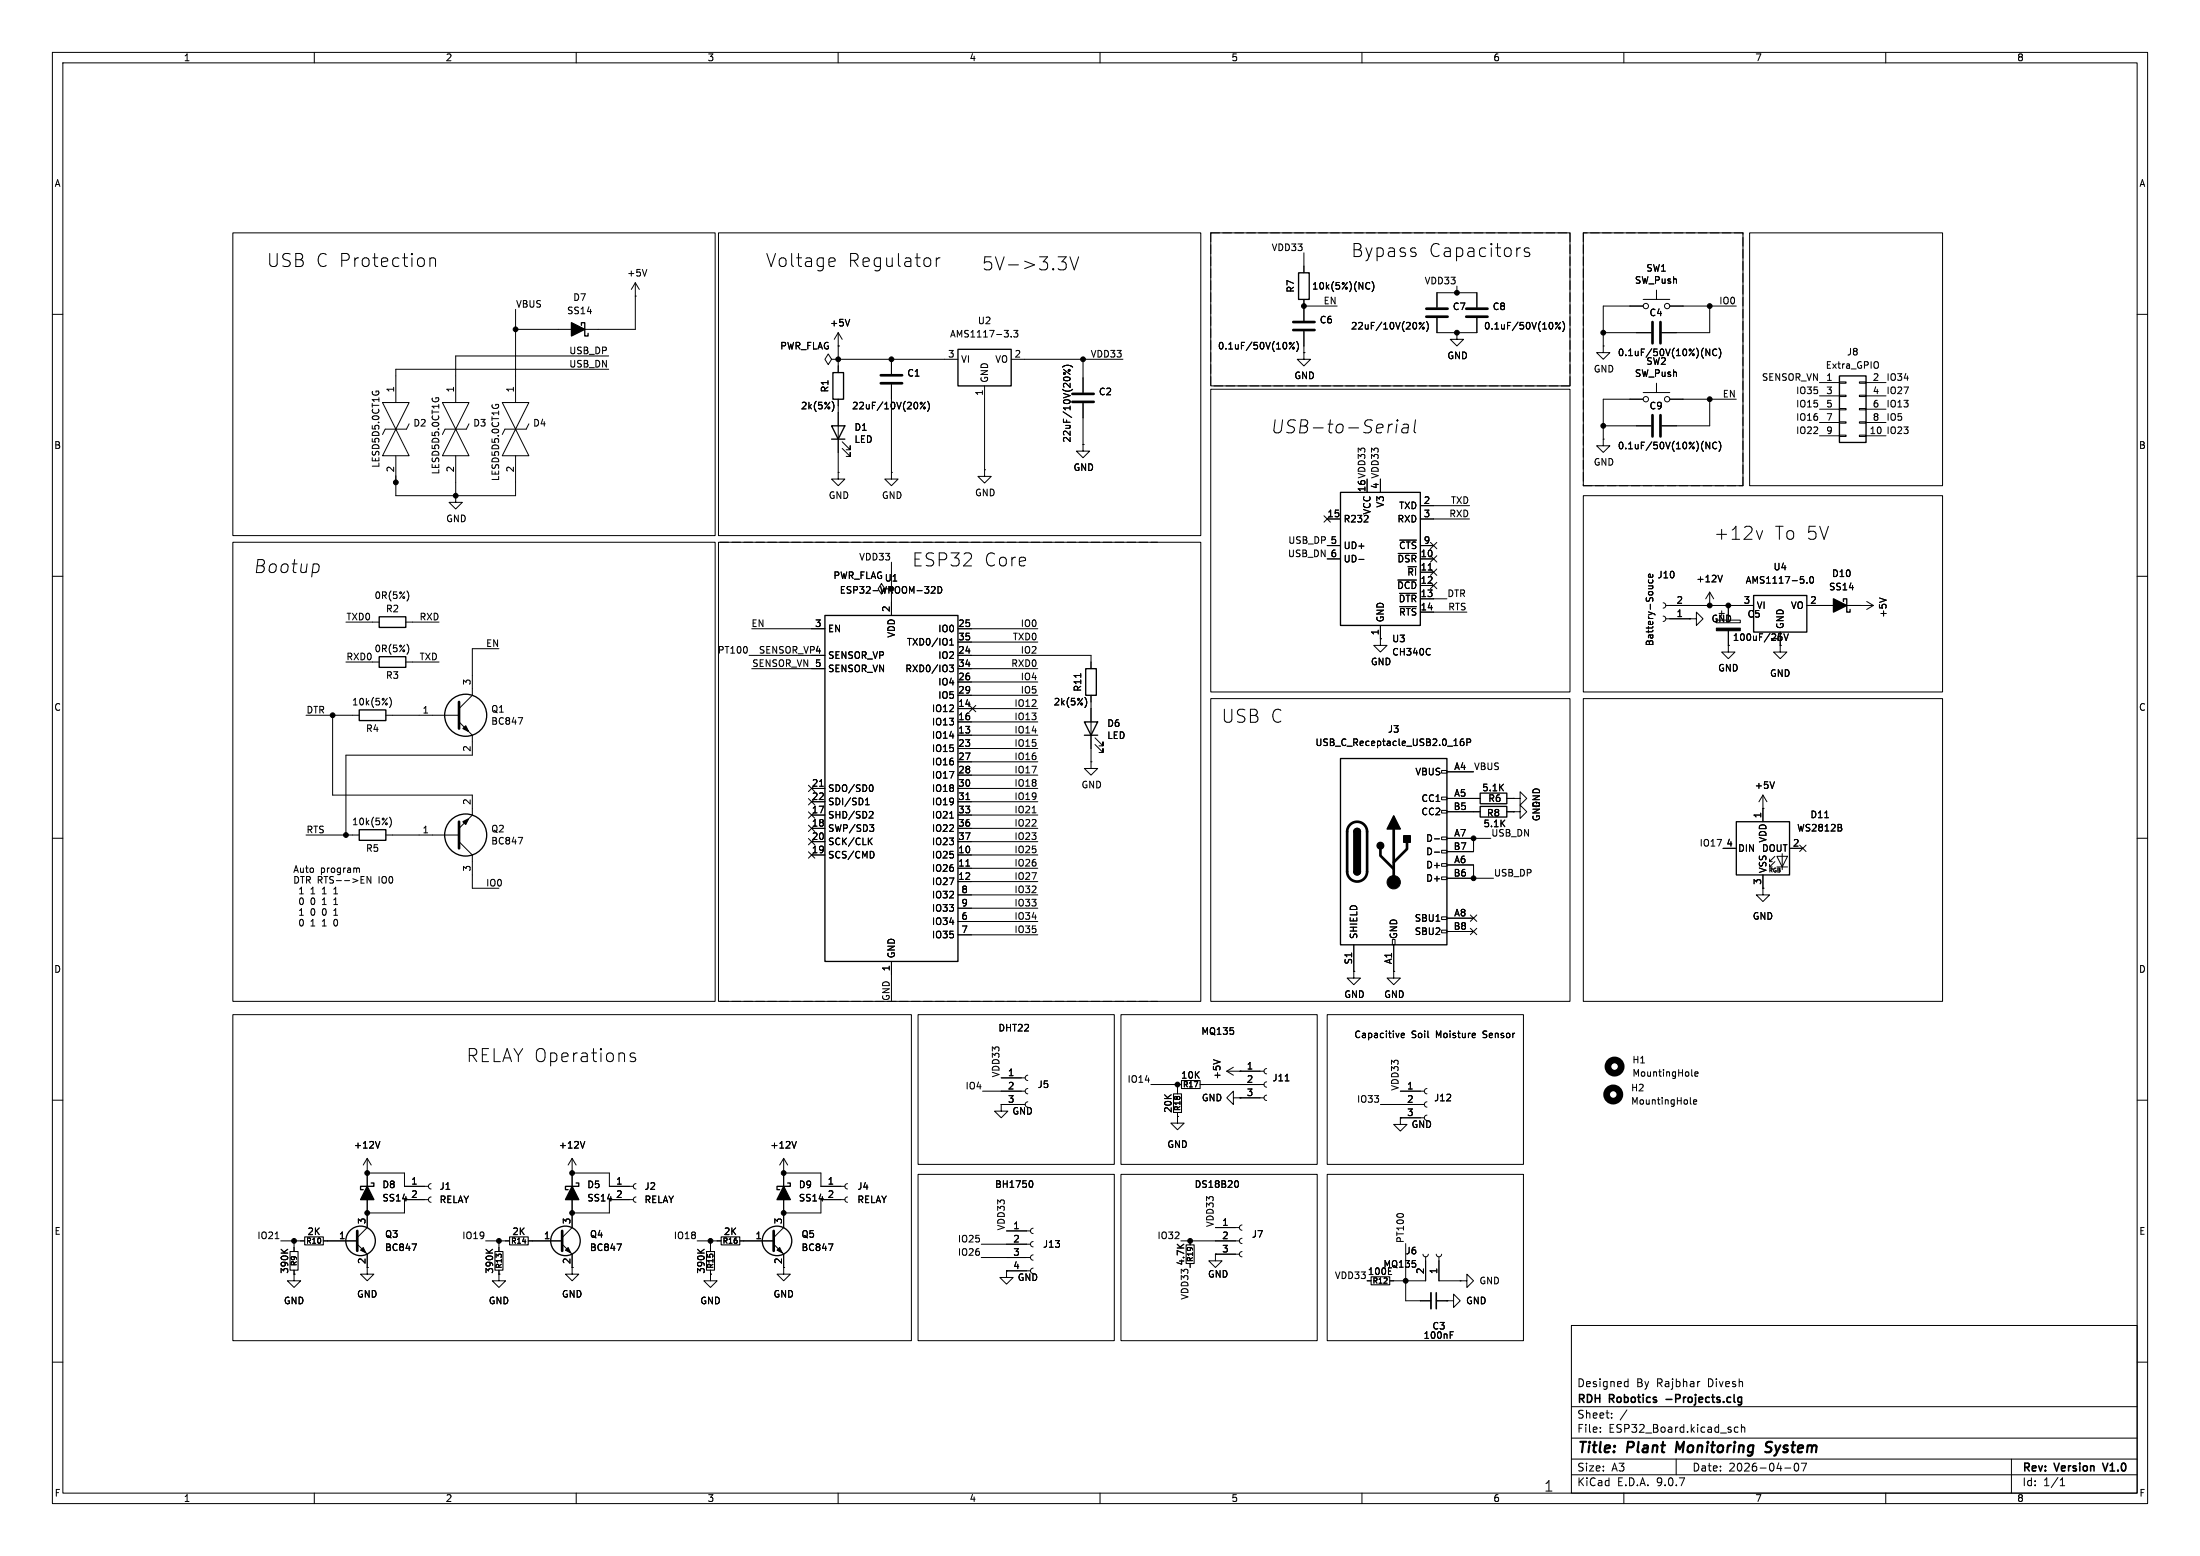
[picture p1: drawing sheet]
<svg xmlns="http://www.w3.org/2000/svg" width="420mm" height="297mm" viewBox="0 0 420 297" stroke-linecap="round" stroke-linejoin="round" font-family="sans-serif">
<g fill="none" stroke="#000" stroke-width=".19">
<path d="M10 10h400v277h-400zM12 12h396v273h-396zM60 10v2M110 10v2M160 10v2M210 10v2M260 10v2M310 10v2M360 10v2M44.4 44.5h92.1v57.7h-92.1zM82.1 49.2v1.7M82.1 49.5a.62 .62 0 0 1 1 .1v1.3"/>
<path d="M98.4 59.1v17.7M121.3 56.5h.1M121.3 54l-.8 1.2M121.3 54l.7 1.2M121.3 54v8.9h-22.9M123.5 51.4l-.4 1.3M137.2 44.5h92v57.7h-92zM158.6 49.2l.7 .1 .1 .5-1.2 .2M159.3 50.8l-.7 .1M178.7 49.2v1.7M179.5 49.2a.64 .64 0 0 0-.8 .5M202 49h1.5l-.8 1a.68 .68 0 0 1 .8 .4v.6l-.2 .4-.9 .1"/>
<path d="M204.3 49l.8 2.5 .8-2.5M231.1 44.5h68.6v29.2h-68.6zM248.9 48.3v3.8M248.9 57.2v4M248.9 58.4h6.4M261.1 53.9l.4 .1M261.5 55.1l-.4 .1M261.9 53.7a1.46 1.46 0 0 1 0 2M270.2 48.3l.2 .2-.2 .3M274.3 58.7v-2.8h7.6v2.8M278.1 54.6v1.3M290 47.3h.3"/>
<path d="M291.9 47.4l-.6-.1-.3 .4 .1 .3 .8 .3 .1 .2-.1 .3-.2 .2-.7-.2M302.3 44.5h30.4v48.2h-30.4zM313.7 57.2h5.1M313.7 58.4h-7.6v7.6M316.2 55.4v1.8M318.8 58.4h12.7M326.4 58.4v5.1h-9.2M334 44.5h36.8v48.2h-36.8zM10 60h2M71.1 74.7v.3M71.8 74.9v-.3h.4l.1 .3M73 76.8h5.1l-2.5 5.1z"/>
<path d="M82.6 76l-.1 .3M83.2 76.2v-.3h.4l.2 .3M84.5 76.8h5l-2.5 5.1zM94 77.2l-.1 .4M94.7 77.4v-.2h.4l.1 .2M95.9 76.8h5.1l-2.6 5.1zM116.2 67.9h-29.2v8.9M116.2 70.5h-40.6v6.3M158.7 68.6l-.6-1-.6 1 .6 1 .6-1h1.3M158.9 76.7a1.49 1.49 0 0 1 0 1.8M160 68.6h.1M160 66h.1"/>
<path d="M160 63.5v7.6M160 76.2v14M160 63.5l-.7 1.3M160 63.5l.8 1.3M160 68.6h22.9M162.2 61l-.4 1.2M170.2 68.6v2.8M170.2 73.4v16.8M176.6 76.8l-.9 1.2M177.1 76.6a1.46 1.46 0 0 1 0 1.9M188 73.7v16M193 64.2v.1"/>
<path d="M193 68.6h21.4M193.5 63.1h.8l-.4 .4 .3 .2v.5l-.1 .1-.6-.1M202.8 70.1a1.46 1.46 0 0 1 2 0M203 70.5l1.3 1M206.8 68.6v6.3M206.8 77v7.8M231.1 74.3h68.6v57.8h-68.6zM247.1 65.3l-1 1.3M247.5 65.2a1.46 1.46 0 0 1 0 1.9M248.9 67.3v1.3h1.3l-1.3 1.3-1.3-1.3h1.3M248.9 67.3h.1M248.9 63.2v4.1"/>
<path d="M271.9 61.5l-1 1.3M272.3 61.4a1.46 1.46 0 0 1 0 1.9M274.3 60.7v2.8h7.6v-2.8M278.1 63.5v1.3h1.3l-1.3 1.2-1.2-1.2h1.2M278.1 63.5h.1M297.9 61.5l-1 1.3M298.3 61.4a1.46 1.46 0 0 1 0 1.9M306.1 66v1.3h1.2l-1.2 1.3-1.3-1.3h1.3M306.1 66h.1M306.1 63.5h9.1M313.7 74.9h5.1M313.7 76.2h-7.6v7.6"/>
<path d="M316.2 73.2v1.7M318.8 76.2h12.7M325.7 66.6l.7 1.3v-1.3M326.4 76.2v5.1h-9.2M327.7 66.7a.6 .6 0 0 0-.8 .5 .6 .6 0 0 0 .6 .7l.2-.1M328.2 66.4a1.46 1.46 0 0 1 0 2M347.3 73h3.9M347.3 75.6h3.9M347.3 78.1h3.9M351.2 72.9h1.2v.3h-1.2zM351.2 75.4h1.2v.3h-1.2zM351.2 78h1.2v.2h-1.2z"/>
<path d="M355 72.9h1.2v.3h-1.2zM355 75.4h1.2v.3h-1.2zM355 78h1.2v.2h-1.2zM356.2 73h3.8M356.2 75.6h3.8M356.2 78.1h3.8M358.5 69.2v.9M408 60h2M75.6 81.9l2.5 5.1h-5.1zM75.6 87v7.6h22.8v-7.6M78.1 80.9l-.5 1h-4.1l-.5 1M87 81.9l2.5 5.1h-5z"/>
<path d="M87 94.6v1.3h1.3l-1.3 1.3-1.3-1.3h1.3M87 94.6h.1M87 87v7.6M89.5 80.9l-.5 1h-4l-.5 1M98.4 81.9l2.6 5.1h-5.1zM101 80.9l-.5 1h-4.1l-.5 1M160 90.2v1.2h1.3l-1.3 1.3-1.3-1.3h1.3M160 90.2h.1M160.8 85.6l1.5 1.5v-.7v.7h-.8M160.8 84.3l1.5 1.6v-.8v.8h-.8M170.2 90.2v1.2h1.2l-1.2 1.3-1.3-1.3h1.3M170.2 90.2h.1"/>
<path d="M188 89.7v1.2h1.2l-1.2 1.3-1.3-1.3h1.3M188 89.7h.1M206.8 84.8v1.3h1.2l-1.2 1.3-1.3-1.3h1.3M206.8 84.8h.1M252.8 98.5l1.2 1.2M253.4 99.1h2.5M254 98.5l-1.2 1.2M265.8 81a.73 .73 0 0 0-.7 .4M266.7 81l-.2 1.6M266.8 80.1v.3M266.8 80.1l-.2 .2 .2 .1M266.8 80.1l.1 .2-.1 .1"/>
<path d="M267.9 81.1l.2-.1 .7 .1 .1 .2-.2 1.3M268.9 81.6l-.9 .1a.5 .5 0 0 0-.4 .4 .5 .5 0 0 0 .3 .5l.8-.1M270.2 80.1l-.2 2.2 .3 .3M271.1 99.1h9.4M271.1 96.5h9.4M302.3 94.6h68.5v37.5h-68.5zM306.1 83.8v1.3h1.2l-1.2 1.3-1.3-1.3h1.3M306.1 83.8h.1M306.1 81.3h9.1M325.7 84.4l.7 1.3v-1.3M327.7 84.5a.6 .6 0 0 0-.8 .4 .6 .6 0 0 0 .6 .8l.2-.2M328.2 84.2a1.46 1.46 0 0 1 0 2"/>
<path d="M347.3 80.6h3.9M347.3 83.2h3.9M351.2 80.5h1.2v.3h-1.2zM351.2 83.1h1.2v.2h-1.2zM355 80.5h1.2v.3h-1.2zM355 83.1h1.2v.2h-1.2zM356.2 80.6h3.8M356.2 83.2h3.8M10 110h2M44.4 103.5h92.1v87.6h-92.1zM60.5 107.6l.4 .5v.7l-.6 .5M66 118.7h6.4"/>
<path d="M77.5 118.7h6.3M77.9 113l.1 .6-.1 .9M137.2 103.5h92v87.6h-92zM168.9 112.4l-.6-1-.7 1 .7 1 .6-1h1.3M170.2 107.3v10.2M177.8 112.1l.5-.1 .2 .3-.8 .9h.8M179.1 112a.64 .64 0 0 1 .7 .6 .64 .64 0 0 1-.7 .6zM253.4 104.1h2.5M253.4 106.7h2.5M259.4 106.8h1M263.5 119.4v2.5M266.9 110.7h3.5"/>
<path d="M266.9 105.6h3.5M267.2 113.3h3.2M267.2 103.1h3.2M267.2 115.8h3.2M271.1 104.1h2.6M271.1 106.7h2.6M271.1 109.2h2.6M271.1 111.8h2.6M271.1 114.3h5.1M271.1 116.8h8.9M272.7 108.8h.7M273.1 108.6l1.2 1.2"/>
<path d="M273.1 106.1l1.2 1.2M273.1 103.5l1.2 1.2M273.1 111.2l1.2 1.2M274.3 108.6l-1.2 1.2M274.3 106.1l-1.2 1.2M274.3 103.5l-1.2 1.2M274.3 111.2l-1.2 1.2M314.8 110.7l-.1 .3 .2 .3 .6-.1v-.5M315.5 109.6v.4l-.1 .2-.6-.1v-.5h.2l.1 .6M317.5 117.6l.4 .2 .1 .3-.1 .4-.4 .1M317.5 115.1l.4 .1 .1 .4-.1 .3-.4 .2M318 115.6h16.8"/>
<path d="M318 118.1h4.6M322.6 118.1h1.2v-1.3l1.3 1.3-1.3 1.3v-1.3M322.6 118.1h.1M326.4 115.6h.1M326.4 113l-.8 1.3M326.4 113l.8 1.3M326.4 113v2.6M327.7 118.4h4.5v.5h-4.5zM328.7 116.6v1M328.8 109.8l-.4 1.3M329.9 115.6v2.8M335.3 101.3l.6 1.6 .6-1.6"/>
<path d="M344.9 111.2v.1M344.9 115.6h12.7M345.7 110.1h.1a.68 .68 0 0 1 .4 .6 .68 .68 0 0 1-.4 .6 .84 .84 0 0 1-.1-1.2zM355.1 115.6h.1M356.4 114.8l1.2 .8M357.6 115.6l-1.2 .7M358.8 114.1l1.3 .5M408 110h2M58.4 136.5h10.2M63.5 136.5v15.3h26.7v3.8l-2.6 2.5M66 126.4h6.4M73.7 136.5h13.9"/>
<path d="M74.4 133.1a1.46 1.46 0 0 1 0 1.9M77.5 126.4h6.3M77.9 123.2l.1 .6-.1 .8M87.6 137.8l2.6 2.5v3.8h-24.2v15.3M95.2 123.8h-5v8.9l-2.6 2.6M98.9 137h.9l-.6 1.2M143 125.1h14.5M143.5 120h14M143.5 127.6h14M181.2 126.9h.8l-.4 .5 .4 .1v.6l-.2 .1h-.5M181.3 123.1h.7M181.3 122.2l.4-.3v1.2"/>
<path d="M182.9 125.1h25.4v2.5M182.9 120h15.2M182.9 127.6h15.2M182.9 122.6h15.2M182.9 130.2h15.2M182.9 132.7h15.2M182.9 135.3h15.2M182.9 137.8h15.2M185.1 134.6l1.2 1.3M186.3 134.6l-1.2 1.3M206.3 128.6v.7M207.2 133.2a1.49 1.49 0 0 1 0 1.8"/>
<path d="M208.3 132.7v12.7M231.1 133.4h68.6v57.7h-68.6zM263.5 121.9v1.3h1.3l-1.3 1.3-1.2-1.3h1.2M263.5 121.9h.1M273 123.8v.1M273 124.9v.1M302.3 133.4h68.5v57.7h-68.5zM329.9 123.2v1.3h1.3l-1.3 1.2-1.2-1.2h1.2M329.9 123.2h.1M329.9 120.4v2.8M339.5 121h.6M339.9 123.2v1.3h1.2l-1.2 1.2-1.3-1.2h1.3"/>
<path d="M339.9 123.2h.1M339.9 120.7v2.5M340.6 121l.4 1.2 .4-1.2M10 160h2M58.4 159.4h10.2M73.7 159.4h13.9M74.4 156a1.46 1.46 0 0 1 0 1.9M98.9 159.8h.9l-.6 1.3M154.3 157.5l1.2 1.2M154.3 149.9l1.2 1.2M154.3 155l1.2 1.2M154.3 152.4l1.2 1.2"/>
<path d="M154.9 150.5h2.6M154.9 153h2.6M154.9 155.6h2.6M154.9 158.1h2.6M155.5 157.5l-1.2 1.2M155.5 149.9l-1.2 1.2M155.5 155l-1.2 1.2M155.5 152.4l-1.2 1.2M156.5 150.1h.7M165.2 153.6h.8M165.2 152.7l.4-.4v1.3M166 157.4h.8l-.4 .5 .3 .1 .1 .5-.2 .2h-.4"/>
<path d="M166.1 154.9h.5l.1 .3-.8 1h.8M166.3 149.8a.68 .68 0 0 1 .4 .6 .68 .68 0 0 1-.4 .7M166.5 160l-.7 .7M181.3 156.2h.7M182.9 150.5h15.2M182.9 153h15.2M182.9 155.6h15.2M182.9 158.1h15.2M182.9 140.3h15.2M182.9 142.9h15.2M182.9 145.4h15.2M182.9 148h15.2"/>
<path d="M184.4 152.6h.7M197.1 155.2h.7M208.3 145.4v1.3h1.2l-1.2 1.3-1.3-1.3h1.3M208.3 145.4h.1M209 142.1l1.6 1.5v-.7v.7h-.8M209 140.8l1.6 1.6v-.8v.8h-.8M275.2 147.1h1v.5h-1zM275.2 152.1h1v.6h-1zM275.2 154.7h1v.5h-1zM275.2 159.8h1v.5h-1zM276.2 154.9h6.4M276.2 147.3h5.1"/>
<path d="M276.2 152.4h6.4M279.4 141l-.4 .1a.86 .86 0 0 0 0 1.2l.4-.1 .1-.4-.3-.3h-.2l-.2 .3M280 141.7l.6-.1 .2-.1-.1-.3-.7-.2v1.3M287.7 154.9h1.2M287.7 152.4h1.2M288.9 152.4h1.3v-1.3l1.3 1.3-1.3 1.3v-1.3M288.9 152.4h.1M288.9 154.9h1.3v-1.2l1.3 1.2-1.3 1.3v-1.3M288.9 154.9h.1M336.5 154.3h.1M336.5 151.8l-.7 1.2M336.5 151.8l.8 1.2"/>
<path d="M336.5 151.8v5M338.7 149.2l-.4 1.3M348.3 156.1h.8M351.5 158l.1 .2-.1 .4M351.5 157.5v.3M408 160h2M63.7 170.6h.7M63.7 172.7h.7M63.7 174.7h.7M63.8 169.7h-.1M63.8 171.7l-.1 .1M63.8 173.7l-.1 .1"/>
<path d="M68.1 165.7h.5v.8M68.9 167.9h.4M68.9 168.6h.6M68.9 167.3h.6M70.8 167.3v1.3l-.7-1.3v1.3M87.6 160.7l2.6 2.5v6.3h5M154.3 162.6l1.2 1.2M154.3 160l1.2 1.3M154.9 160.7h2.6M154.9 163.2h2.6M155.5 162.6l-1.2 1.2M155.5 160l-1.2 1.3"/>
<path d="M166 160.5l.5 .7M166.6 162.6l.3 .4-.3 .7M182.9 160.7h15.2M182.9 163.2h15.2M182.9 165.7h15.2M182.9 168.3h15.2M182.9 170.8h15.2M182.9 173.4h15.2M182.9 175.9h15.2M182.9 178.4h15.2M184.4 165.3h.7M265.8 179.3h.5v1h-.5z"/>
<path d="M273.8 160.1h1M273.8 162.7h1M275.2 162.3h1v.5h-1zM275.2 164.8h1v.6h-1zM275.2 167.4h1v.5h-1zM275.2 175h1v.5h-1zM275.2 177.5h1v.6h-1zM276.2 160h8.4M276.2 165.1h5.1v2.5M276.2 167.6h8.9M276.2 175.3h5.1M276.2 177.8h5.1"/>
<path d="M280.7 177.2l1.2 1.2M280.7 174.7l1.2 1.2M281.3 160v2.6h-5.1M281.9 177.2l-1.2 1.2M281.9 174.7l-1.2 1.2M328.9 161.9h2.6M336.5 169.5v1.3h1.3l-1.3 1.3-1.2-1.3h1.2M336.5 169.5h.1M336.5 167v2.5M337.8 164.5h.5M337.8 165.5h.5M338.8 163.4l-1 1.1v-.5"/>
<path d="M338.8 164.5l-1 1v-.5M339.2 163.4h2l-1 2.1zM339.2 165.5h2M340.2 162.9v3.1M341.6 161.9h2.6M343.6 161.3l1.2 1.2M344.8 161.3l-1.2 1.2M44.4 193.7h129.6v62.2h-129.6zM170.2 183.5v7.6M175.3 193.7h37.4v28.5h-37.4zM214 193.7h37.5v28.5h-37.5zM253.4 193.7h37.4v28.5h-37.4z"/>
<path d="M258.4 185.4v1.3h1.3l-1.3 1.3-1.2-1.3h1.2M258.4 185.4h.1M258.4 180.3v5.1M266.1 185.4v1.3h1.2l-1.2 1.3-1.3-1.3h1.3M266.1 185.4h.1M266.1 180.3v5.1M267.5 197.6l.6-.1v-.2l-.4-.1-.2 .2 .1 .6h.5M281.5 197.2l.2 .3-.6 .1M281.6 198l-.1 .1M10 210h2M72.5 217.9l-.4 1.2M111.6 217.9l-.4 1.2"/>
<path d="M121.2 201.1l-.6-.1-.3 .3 .1 .4 .8 .2 .2 .3-.2 .3-.2 .1-.7-.1M152 217.9l-.4 1.2M187.6 208.3h8.1M191.1 210.8v1.3h1.3l-1.3 1.3-1.2-1.3h1.2M191.1 210.8h.1M191.1 205.7h4.6M191.1 210.8h4.6M196.2 205.2l-.3 .2-.2 .3 .2 .4 .3 .1M196.2 207.8l-.3 .1-.2 .4 .2 .3 .3 .2M196.2 210.3l-.3 .2-.2 .3 .2 .4 .3 .1M219.7 207h5.9M224.8 213.1v1.3h1.3l-1.3 1.2-1.3-1.2h1.3"/>
<path d="M224.8 213.1h.1M224.8 207v1.8M224.8 212.3v.8M229.1 207h12.2M231.6 202.3l1.3 .4M234.2 204.5h7.1M234.2 204.5l1.3 .7M235.5 209.6v-1.3l-1.3 1.3 1.3 1.2v-1.2h1.2M235.5 203.7l-1.3 .8M236.7 209.6h.1M236.7 204.5h.1M236.7 209.6h4.6"/>
<path d="M241.8 204l-.4 .1-.1 .4 .2 .3 .3 .2M241.8 206.5l-.4 .2-.1 .3 .2 .4 .3 .1M241.8 209l-.4 .2-.1 .4 .2 .3 .3 .2M245.4 206.3h.7M263.5 210.8h8.4M267.3 213.4v1.2h1.3l-1.3 1.3-1.2-1.3h1.2M267.3 213.4h.1M267.3 208.3h4.6M267.3 213.4h4.6M272.4 207.8l-.3 .1-.2 .4 .2 .3 .3 .2M272.4 210.3l-.3 .2-.2 .3 .2 .4 .3 .1M272.4 212.9l-.3 .1-.2 .4 .2 .3 .3 .2"/>
<path d="M322.7 210.6l.2 .2M323 205.2l.1 .2M323.3 210.3l.6-.1-.1-.2-.3-.1-.2 .2 .1 .6h.4M323.6 205l.6-.1-.1-.3h-.4l-.1 .2v.6h.5M408 210h2M52.5 236.4h.8M53.6 236.9h4.6M53.7 238.5l.7 .7M54.9 238.5l-.7 .5M56.1 236.9v2M61.7 236.9h6.5M68.2 237.5l1.9 1.9v3.8h1.3l-1.3 1.3-1.3-1.3h1.3"/>
<path d="M70.1 223.6h.1M70.1 223.9h7.1v2.5h4.6M70.1 221.1v13.2l-1.9 1.9M70.1 221.1l-.8 1.3M70.1 221.1l.8 1.3M78.7 237.4h.8l-.5 1.3M81.8 229h-4.6v2.5h-7.1M82.3 225.9l-.4 .2-.1 .3 .1 .4 .4 .1M82.3 228.5l-.4 .1-.1 .4 .1 .3 .4 .2M92.7 236.9h4.6M92.8 238.5l.7 .7M94.1 238.5l-.8 .5"/>
<path d="M95.2 236.9v2M100.8 236.9h6.5M107.3 237.5l1.9 1.9v3.8h1.3l-1.3 1.3-1.3-1.3h1.3M109.2 223.6h.1M109.2 223.9h7.1v2.5h4.6M109.2 221.1l-.7 1.3M109.2 221.1l.8 1.3M109.2 221.1v13.2l-1.9 1.9M117.8 237.4h.8l-.5 1.3M120.9 229h-4.6v2.5h-7.1M121.4 225.9l-.3 .2-.2 .3 .1 .4 .4 .1M121.4 228.5l-.3 .1-.2 .4 .1 .3 .4 .2"/>
<path d="M133.1 236.9h4.6M133.2 238.5l.7 .7M134.4 238.5l-.7 .5M135.6 236.9v2M141.2 236.9h6.5M147.7 237.5l1.9 1.9v3.8h1.3l-1.3 1.3-1.3-1.3h1.3M149.6 223.6h.1M149.6 223.9h7.1v2.5h4.6M149.6 221.1l-.8 1.3M149.6 221.1l.8 1.3M149.6 221.1v13.2l-1.9 1.9M158.2 237.4h.8l-.5 1.3"/>
<path d="M161.3 229h-4.6v2.5h-7.1M161.8 225.9l-.4 .2-.1 .3 .1 .4 .4 .1M161.8 228.5l-.4 .1-.1 .4 .1 .3 .4 .2M175.3 224.2h37.4v31.7h-37.4zM187.3 237.5h9.4M192.2 234.9h4.5M196.7 225.4a.68 .68 0 0 1 .5 .6 .68 .68 0 0 1-.5 .6M197.2 234.4l-.3 .2-.2 .3 .2 .4 .3 .2M197.2 237l-.3 .1-.2 .4 .2 .3 .3 .2M197.2 239.5l-.3 .2-.2 .3 .2 .4 .3 .1M214 224.2h37.5v31.7h-37.5zM225.4 236.9h11.2"/>
<path d="M227.2 236.9v.7M232 239.4v1.3h1.3l-1.3 1.2-1.2-1.2h1.2M232 239.4h.1M232 234.3h4.6M232 239.4h4.6M236 225.4a.68 .68 0 0 1 .4 .6 .68 .68 0 0 1-.4 .6M237.1 233.8l-.3 .2-.2 .3 .2 .4 .3 .1M237.1 236.4l-.3 .1-.2 .4 .2 .3 .3 .2M237.1 238.9l-.3 .1-.2 .4 .2 .4 .3 .1M253.4 224.2h37.4v31.7h-37.4zM268.4 237.4v10.9h4.8M271.7 239.4l.1 .4 .4 .1 .3-.1 .2-.4"/>
<path d="M272.2 239.9v4.6h-6.9M274.2 239.4l.1 .4 .4 .1 .4-.1 .1-.4M274.7 239.9v4.6h4.1M56.1 243.2v1.3h1.3l-1.3 1.2-1.2-1.2h1.2M56.1 243.2h.1M56.1 242.4v.8M95.2 243.2v1.3h1.3l-1.3 1.2-1.2-1.2h1.2M95.2 243.2h.1M95.2 242.4v.8M135.6 243.2v1.3h1.3l-1.3 1.2-1.2-1.2h1.2M135.6 243.2h.1M135.6 242.4v.8"/>
<path d="M187.3 240h9.4M192.2 242.6v1.2h1.2l-1.2 1.3-1.3-1.3h1.3M192.2 242.6h.1M192.2 242.6h4.5M197.2 242.1l-.3 .1-.2 .4 .2 .3 .3 .2M227.2 241.2v.7M261 244.5h.7M265.1 243.3h.6M274.2 248.3h2M276.2 248.3h1.3v-1.3l1.3 1.3-1.3 1.3v-1.3M276.2 248.3h.1M276.8 254.8h.5"/>
<path d="M276.8 254.2h.7M278.8 244.5h1.2v-1.3l1.3 1.3-1.3 1.2v-1.2M278.8 244.5h.1M300 253h108v32h-108zM10 260h2M300 278.5h108M300 274.5h108M300 268.5h108M305.5 273.2v.2M305.5 272.5v.1M307.7 270.5v.2M307.7 269.8v.1"/>
<path d="M310.4 263.7l.4 .1M310.6 269.1l-1.3 1.9M310.8 263.2v1.5M310.8 264.6l-.4 .1M320 278.5v3M324.5 263.7l-.3 .1M331.8 272.5l-.4-.1-.3 .3 .1 .6h.6M332.4 272.5l.3-.1 .3 .1 .1 .9M332.4 271.9v1.5M342.7 279.4a.81 .81 0 0 0 .3 1.4l.2-.2 .2-.4-.2-.8M344.9 279.3l-.7 1.5M384 278.5v6.5"/>
<path d="M408 260h2M60 285v2M110 285v2M160 285v2M210 285v2M260 285v2M300 281.5h108M310 285v2M340.7 280.2h1.2M360 285v2M393.3 283.6h.9M393.3 282.5l.4-.4v1.5"/>
<circle cx="314.2" cy="58.4" r=".51"/>
<circle cx="318.3" cy="58.4" r=".51"/>
<circle cx="175.9" cy="77" r=".18"/>
<circle cx="176.5" cy="77.9" r=".18"/>
<circle cx="203.2" cy="71.3" r=".18"/>
<circle cx="204.1" cy="70.7" r=".18"/>
<circle cx="246.3" cy="65.5" r=".18"/>
<circle cx="246.9" cy="66.4" r=".18"/>
<circle cx="271.1" cy="61.7" r=".18"/>
<circle cx="271.7" cy="62.6" r=".18"/>
<circle cx="297.1" cy="61.7" r=".18"/>
<circle cx="297.7" cy="62.6" r=".18"/>
<circle cx="314.2" cy="76.2" r=".51"/>
<circle cx="318.3" cy="76.2" r=".51"/>
</g>
<path d="M274.2 246.8v3M331.8 267.5l.2 .2 .5-.1M332.5 266.7v1.2l-.3 .3-.4-.1M332.5 266.8l-.5-.1-.2 .1M401.4 279.3l.5 1.5" fill="none" stroke="#000" stroke-width=".3"/>
<path d="M320.2 275.2l-.3 2M338 277a.85 .85 0 0 1-1 .1M338.1 275.2l-.7 .1a.46 .46 0 0 0-.3 .5 .46 .46 0 0 0 .4 .4l.5 .1" fill="none" stroke="#000" stroke-width=".4"/>
<path d="M224 208.8h1.6v3.5h-1.6zM225.6 206.2h3.5v1.6h-3.5zM55.4 238.9h1.5v3.5h-1.5zM58.2 236.1h3.5v1.5h-3.5zM94.5 238.9h1.5v3.5h-1.5zM97.3 236.1h3.5v1.5h-3.5zM134.9 238.9h1.5v3.5h-1.5zM137.7 236.1h3.5v1.5h-3.5zM226.4 237.6h1.6v3.6h-1.6zM261.7 243.7h3.6v1.5h-3.6z" fill="none" stroke="#000" stroke-width=".2"/>
<g fill="#000" stroke="#000" stroke-width=".25">
<path d="M109.1 61.6l2.5 1.3-2.5 1.2zM350 114.3l2.6 1.3-2.6 1.2zM88.9 138.6l.5 1-1-.5zM88.4 156.8l1-.5-.5 1.1zM258.6 158.3a.64 .64 0 0 1 .7-.1 .64 .64 0 0 1 .4 .6h-1.3zM266.1 155.7l1.2 2.5h-2.5zM258.4 158.8h1.3v7.6h-1.3zM258.4 166.4h1.3a.64 .64 0 0 1-.6 .6 .64 .64 0 0 1-.7-.6zM268 159.5h1.2v1.3h-1.2zM70.1 226.4l1.3 2.6h-2.6zM109.2 226.4l1.3 2.6h-2.6zM149.6 226.4l1.3 2.6h-2.6z"/>
<circle cx="263.5" cy="161.4" r=".63"/>
</g>
<g fill="none" stroke="#000" stroke-width=".25">
<path d="M247.9 52.1h2v5.1h-2zM111 62.1v-.5h.6v2.5h.7v-.5M159 71.1h2v5.1h-2zM182.9 66.7h10.1v7h-10.1zM351.2 71.8h5v12.7h-5zM158.7 81.3h2.6l-1.3 2.5zM158.7 83.8h2.6M255.9 94h15.2v25.4h-15.2zM72.4 117.7h5.1v2.1h-5.1zM157.5 117.5h25.4v66h-25.4zM334.8 113.7h10.1v7h-10.1zM351.9 114.8v-.5h.7v2.5h.6v-.5"/>
<path d="M68.6 135.5h5.1v2h-5.1zM72.4 125.3h5.1v2.1h-5.1zM207 137.8h2.5l-1.2 2.5zM207.3 127.6h2v5.1h-2zM68.6 158.4h5.1v2h-5.1zM207 140.3h2.5M255.9 144.8h20.3v35.5h-20.3zM258.4 158.8a.64 .64 0 0 1 .7-.7 .64 .64 0 0 1 .6 .7M282.6 153.9h5.1v2.1h-5.1zM282.6 151.4h5.1v2h-5.1zM331.5 156.8h10.1v10.2h-10.1zM258.4 166.4a.64 .64 0 0 0 .7 .6 .64 .64 0 0 0 .6-.6"/>
<path d="M70.9 225.8h.5v.6h-2.6v.7h.5M110 225.8h.5v.6h-2.6v.7h.6M150.4 225.8h.5v.6h-2.6v.7h.5"/>
<circle cx="88.9" cy="136.5" r="4"/>
<circle cx="88.9" cy="159.4" r="4"/>
<circle cx="68.8" cy="236.9" r="2.82"/>
<circle cx="107.9" cy="236.9" r="2.82"/>
<circle cx="148.3" cy="236.9" r="2.82"/>
</g>
<g fill="none" stroke="#000" stroke-width=".51">
<path d="M272.3 58.9h4.1M279.9 58.9h4.1M168.1 71.6h4.1M168.1 73.2h4.1M204.7 75.2h4.1M204.7 76.7h4.1M246.9 61.5h4.1M246.9 63h4.1M272.3 60.5h4.1M279.9 60.5h4.1M315.5 61.5v4M315.5 79.2v4.1"/>
<path d="M317 61.5v4M317 79.2v4.1M87.6 134v5.1M87.6 156.8v5.1M257.7 157.4a1.91 1.91 0 0 1 2.1-.4 1.91 1.91 0 0 1 1.2 1.8v7.6a1.91 1.91 0 0 1-1.9 1.9 1.91 1.91 0 0 1-1.9-1.9v-7.8l.2-.6zM266.1 158.2v10.2M263.5 162.1v1.2l2.6 2.6M268.6 160.8v1.3l-2.5 2.5M68.2 234.9v3.9M107.3 234.9v3.9M147.7 234.9v3.9"/>
</g>
<g fill="#000" stroke="#000" stroke-width=".19">
<path d="M327.7 119.9h4.5v.5h-4.5zM68.8 238.6l.5-.5 .5 1zM107.9 238.6l.6-.5 .5 1zM148.3 238.6l.5-.5 .6 1z"/>
<circle cx="248.9" cy="58.4" r=".46"/>
<circle cx="278.1" cy="55.9" r=".46"/>
<circle cx="326.4" cy="58.4" r=".46"/>
<circle cx="98.4" cy="62.9" r=".46"/>
<circle cx="160" cy="68.6" r=".46"/>
<circle cx="170.2" cy="68.6" r=".46"/>
<circle cx="206.8" cy="68.6" r=".46"/>
<circle cx="278.1" cy="63.5" r=".46"/>
<circle cx="306.1" cy="63.5" r=".46"/>
<circle cx="326.4" cy="76.2" r=".46"/>
<circle cx="75.6" cy="92.1" r=".46"/>
<circle cx="87" cy="94.6" r=".46"/>
<circle cx="306.1" cy="81.3" r=".46"/>
<circle cx="326.4" cy="115.6" r=".46"/>
<circle cx="329.9" cy="115.6" r=".46"/>
<circle cx="63.5" cy="136.5" r=".46"/>
<circle cx="66" cy="159.4" r=".46"/>
<circle cx="266.1" cy="168.4" r="1.27"/>
<circle cx="281.3" cy="160" r=".46"/>
<circle cx="281.3" cy="167.6" r=".46"/>
<circle cx="224.8" cy="207" r=".46"/>
<circle cx="56.1" cy="236.9" r=".46"/>
<circle cx="70.1" cy="231.5" r=".46"/>
<circle cx="70.1" cy="223.9" r=".46"/>
<circle cx="95.2" cy="236.9" r=".46"/>
<circle cx="109.2" cy="231.5" r=".46"/>
<circle cx="109.2" cy="223.9" r=".46"/>
<circle cx="135.6" cy="236.9" r=".46"/>
<circle cx="149.6" cy="231.5" r=".46"/>
<circle cx="149.6" cy="223.9" r=".46"/>
<circle cx="227.2" cy="236.9" r=".46"/>
<circle cx="268.4" cy="244.5" r=".46"/>
</g>
<g fill="none" stroke="#000" stroke-width="1.3">
<circle cx="308" cy="208.9" r="1.27"/>
<circle cx="308.2" cy="203.6" r="1.27"/>
</g>
<path d="M273.2 246.8v3" fill="none" stroke="#000" stroke-width=".33"/>
<path d="M231.1 44.5h68.6M231.1 44.5v29.2M299.7 44.5v29.2M302.3 44.5v48.2M332.7 44.5h-30.4M299.7 73.7h-68.6M302.3 92.7h30.4M332.7 92.7v-48.2M137.4 103.5h83.6M137.4 191.1h83.6" fill="none" stroke="#000" stroke-width=".19" stroke-dasharray="1.7 .6"/>
<g font-size="3.5">
<text x="50.8" y="51.2">USB C Protection</text>
<text x="146" y="51.2">Voltage</text>
<text x="161.7" y="51.2">Regulator</text>
<text x="187.3" y="51.8">5V-&gt;3.3V</text>
<text x="257.8" y="49.3">Bypass</text>
<text x="272.6" y="49.3">Capacitors</text>
<text x="242.4" y="82.9">USB-to-Serial</text>
<text x="327" y="103.3">+12v</text>
<text x="338.6" y="103.3">To 5V</text>
<text x="48.3" y="109.6">Bootup</text>
<text x="174" y="108.3">ESP32</text>
<text x="187.7" y="108.3">Core</text>
<text x="233" y="138.2">USB C</text>
<text x="88.9" y="202.9">RELAY Operations</text>
</g>
<g font-size="2.8">
<text x="301" y="277.9">Title:</text>
<text x="310.6" y="277.9">Plant</text>
<text x="320.8" y="277.9">Monitoring</text>
<text x="338.7" y="277.9">System</text>
<text x="294.6" y="284.9">1</text>
</g>
<g font-size="2.1">
<text x="301" y="268.2">RDH</text>
<text x="301" y="265">Designed</text>
<text x="307.3" y="268.2">Robotics</text>
<text x="312.4" y="265">By</text>
<text x="316.3" y="265">Rajbhar</text>
<text x="318.7" y="268.2">-Projects.clg</text>
<text x="326.2" y="265">Divesh</text>
<text x="301" y="273.7">File:</text>
<text x="301" y="271">Sheet:</text>
<text x="307.1" y="273.7">ESP32_Board.kicad_sch</text>
<text x="301" y="281.1">Size:</text>
<text x="307.6" y="281.1">A3</text>
<text x="323" y="281.1">Date:</text>
<text x="330" y="281.1">2026-04-07</text>
<text x="386" y="281.3">Rev:</text>
<text x="392.4" y="281.3">Version</text>
<text x="402.3" y="281.3">V1.0</text>
<text x="301" y="283.9">KiCad</text>
<text x="308.7" y="283.9">E.D.A.</text>
<text x="316.3" y="283.9">9.0.7</text>
<text x="386" y="283.9">Id:</text>
<text x="390.1" y="283.9">1/1</text>
</g>
<g font-size="1.8">
<text x="35" y="11.9">1</text>
<text x="85" y="11.9">2</text>
<text x="135" y="11.9">3</text>
<text x="185" y="11.9">4</text>
<text x="235" y="11.9">5</text>
<text x="285" y="11.9">6</text>
<text x="335" y="11.9">7</text>
<text x="385" y="11.9">8</text>
<text x="10.3" y="35.9">A</text>
<text x="408.3" y="35.9">A</text>
<text x="242.7" y="48">VDD33</text>
<text x="119.6" y="53">+5V</text>
<text x="314.2" y="52">SW1</text>
<text x="98.4" y="58.8">VBUS</text>
<text x="109.3" y="57.6">D7</text>
<text x="247.2" y="56" transform="rotate(-90 247.2 56)">R7</text>
<text x="250.4" y="55.5">10k(5%)(NC)</text>
<text x="252.6" y="58.2">EN</text>
<text x="271.9" y="54.3">VDD33</text>
<text x="277.3" y="59.4">C7</text>
<text x="284.9" y="59.4">C8</text>
<text x="312" y="54.4">SW_Push</text>
<text x="328.1" y="58.2">IO0</text>
<text x="108.2" y="60.2">SS14</text>
<text x="158.4" y="62.5">+5V</text>
<text x="181.3" y="64.6">AMS1117-3.3</text>
<text x="186.6" y="62.1">U2</text>
<text x="251.9" y="61.9">C6</text>
<text x="257.8" y="63.1">22uF/10V(20%)</text>
<text x="283.2" y="63.1">0.1uF/50V(10%)</text>
<text x="314.8" y="60.6">C4</text>
<text x="108.6" y="67.7">USB_DP</text>
<text x="108.6" y="70.2">USB_DN</text>
<text x="148.9" y="66.9">PWR_FLAG</text>
<text x="180.9" y="68.3">3</text>
<text x="183.4" y="69.4">VI</text>
<text x="189.9" y="69.4">VO</text>
<text x="193.6" y="68.3">2</text>
<text x="208.1" y="68.3">VDD33</text>
<text x="232.4" y="66.9">0.1uF/50V(10%)</text>
<text x="276.2" y="68.8">GND</text>
<text x="304.2" y="71.3">GND</text>
<text x="308.8" y="68.2">0.1uF/50V(10%)(NC)</text>
<text x="314.2" y="69.8">SW2</text>
<text x="348.5" y="70.6">Extra_GPIO</text>
<text x="352.5" y="68">J8</text>
<text x="75.3" y="75" transform="rotate(-90 75.3 75)">1</text>
<text x="86.7" y="75" transform="rotate(-90 86.7 75)">1</text>
<text x="98.2" y="75" transform="rotate(-90 98.2 75)">1</text>
<text x="158.3" y="75" transform="rotate(-90 158.3 75)">R1</text>
<text x="173.1" y="72.1">C1</text>
<text x="187.7" y="75.6" transform="rotate(-90 187.7 75.6)">1</text>
<text x="188.8" y="73.2" transform="rotate(-90 188.8 73.2)">GND</text>
<text x="209.7" y="75.6">C2</text>
<text x="247" y="72.6">GND</text>
<text x="312" y="72.1">SW_Push</text>
<text x="328.8" y="75.9">EN</text>
<text x="336.3" y="72.8">SENSOR_VN</text>
<text x="342.8" y="77.8">IO15</text>
<text x="342.8" y="75.3">IO35</text>
<text x="348.5" y="72.8">1</text>
<text x="348.5" y="75.3">3</text>
<text x="348.5" y="77.9">5</text>
<text x="357.4" y="72.8">2</text>
<text x="357.4" y="75.3">4</text>
<text x="357.4" y="77.9">6</text>
<text x="360" y="72.8">IO34</text>
<text x="360" y="77.8">IO13</text>
<text x="360" y="75.3">IO27</text>
<text x="78.8" y="81.6">D2</text>
<text x="90.3" y="81.6">D3</text>
<text x="101.7" y="81.6">D4</text>
<text x="152.8" y="78.3">2k(5%)</text>
<text x="162.6" y="78.3">22uF/10V(20%)</text>
<text x="163" y="82.4">D1</text>
<text x="314.8" y="78.3">C9</text>
<text x="342.8" y="82.9">IO22</text>
<text x="342.8" y="80.4">IO16</text>
<text x="348.5" y="80.4">7</text>
<text x="348.5" y="82.9">9</text>
<text x="356.8" y="82.9">10</text>
<text x="357.4" y="80.4">8</text>
<text x="360" y="82.9">IO23</text>
<text x="360" y="80.4">IO5</text>
<text x="10.3" y="85.9">B</text>
<text x="72.6" y="89.4" transform="rotate(-90 72.6 89.4)">LESD5D5.0CT1G</text>
<text x="163" y="84.7">LED</text>
<text x="204.6" y="84.6" transform="rotate(-90 204.6 84.6)">22uF/10V(20%)</text>
<text x="304.2" y="89.1">GND</text>
<text x="308.8" y="86">0.1uF/50V(10%)(NC)</text>
<text x="408.2" y="85.9">B</text>
<text x="75.3" y="90.2" transform="rotate(-90 75.3 90.2)">2</text>
<text x="84" y="90.7" transform="rotate(-90 84 90.7)">LESD5D5.0CT1G</text>
<text x="86.7" y="90.2" transform="rotate(-90 86.7 90.2)">2</text>
<text x="95.5" y="91.9" transform="rotate(-90 95.5 91.9)">LESD5D5.0CT1G</text>
<text x="98.2" y="90.2" transform="rotate(-90 98.2 90.2)">2</text>
<text x="158.1" y="95.4">GND</text>
<text x="168.3" y="95.4">GND</text>
<text x="186.1" y="94.9">GND</text>
<text x="204.8" y="90.1">GND</text>
<text x="260.7" y="94" transform="rotate(-90 260.7 94)">16 VDD33</text>
<text x="260.7" y="94" transform="rotate(-90 260.7 94)">16</text>
<text x="263.3" y="93.4" transform="rotate(-90 263.3 93.4)">4 VDD33</text>
<text x="263.3" y="93.4" transform="rotate(-90 263.3 93.4)">4</text>
<text x="85.1" y="99.9">GND</text>
<text x="253.3" y="98.8">15</text>
<text x="256.4" y="99.9">R232</text>
<text x="261.8" y="98.3" transform="rotate(-90 261.8 98.3)">VCC</text>
<text x="264.4" y="97" transform="rotate(-90 264.4 97)">V3</text>
<text x="266.7" y="99.9">RXD</text>
<text x="267" y="97.4">TXD</text>
<text x="271.7" y="96.3">2</text>
<text x="271.7" y="98.8">3</text>
<text x="276.6" y="98.8">RXD</text>
<text x="276.9" y="96.3">TXD</text>
<text x="163.9" y="107.1">VDD33</text>
<text x="245.8" y="106.4">USB_DN 6</text>
<text x="245.8" y="103.9">USB_DP 5</text>
<text x="253.9" y="103.9">5</text>
<text x="253.9" y="106.4">6</text>
<text x="256.4" y="105">UD+</text>
<text x="256.4" y="107.5">UD-</text>
<text x="266.7" y="107.5">~{DSR}</text>
<text x="267" y="105">~{CTS}</text>
<text x="271.1" y="106.4">10</text>
<text x="271.7" y="103.9">9</text>
<text x="159" y="110.7">PWR_FLAG</text>
<text x="160.2" y="113.5">ESP32-WROOM-32D</text>
<text x="168.8" y="111.2">U1</text>
<text x="266.6" y="112.6">~{DCD}</text>
<text x="268.6" y="110.1">~{RI}</text>
<text x="271.1" y="109">11</text>
<text x="271.1" y="111.5">12</text>
<text x="316.3" y="110.6">J10</text>
<text x="323.7" y="111.4">+12V</text>
<text x="333.2" y="111.6">AMS1117-5.0</text>
<text x="338.5" y="109.1">U4</text>
<text x="349.1" y="112.9">SS14</text>
<text x="349.7" y="110.3">D10</text>
<text x="66" y="118.5">TXD0</text>
<text x="71.4" y="114.5">0R(5%)</text>
<text x="73.6" y="117.1">R2</text>
<text x="80" y="118.5">RXD</text>
<text x="143.4" y="119.8">EN</text>
<text x="155.5" y="119.8">3</text>
<text x="169.9" y="116.9" transform="rotate(-90 169.9 116.9)">2</text>
<text x="182.8" y="119.8">25</text>
<text x="194.8" y="119.8">IO0</text>
<text x="264.4" y="118.9" transform="rotate(-90 264.4 118.9)">GND</text>
<text x="266.9" y="115.2">~{DTR}</text>
<text x="267" y="117.7">~{RTS}</text>
<text x="271.1" y="114">13</text>
<text x="271.1" y="116.6">14</text>
<text x="276.2" y="114">DTR</text>
<text x="276.4" y="116.6">RTS</text>
<text x="320" y="117.9">1</text>
<text x="320" y="115.3">2</text>
<text x="326.7" y="119">GND</text>
<text x="332.8" y="115.3">3</text>
<text x="333.5" y="118.1">C5</text>
<text x="335.3" y="116.4">VI</text>
<text x="341.8" y="116.4">VO</text>
<text x="345.5" y="115.3">2</text>
<text x="360.3" y="118" transform="rotate(-90 360.3 118)">+5V</text>
<text x="71.4" y="124.7">0R(5%)</text>
<text x="92.7" y="123.6">EN</text>
<text x="136.9" y="124.8">PT100</text>
<text x="144.8" y="124.8">SENSOR_VP4</text>
<text x="155.5" y="124.8">4</text>
<text x="158" y="120.9">EN</text>
<text x="158" y="126">SENSOR_VP</text>
<text x="171" y="121.8" transform="rotate(-90 171 121.8)">VDD</text>
<text x="173" y="123.4">TXD0/IO1</text>
<text x="179" y="120.9">IO0</text>
<text x="179" y="126">IO2</text>
<text x="182.8" y="122.3">35</text>
<text x="182.8" y="124.8">24</text>
<text x="193.3" y="122.3">TXD0</text>
<text x="194.8" y="124.8">IO2</text>
<text x="263.3" y="121.4" transform="rotate(-90 263.3 121.4)">1</text>
<text x="265.7" y="122.8">U3</text>
<text x="265.7" y="125.3">CH340C</text>
<text x="315.8" y="123.4" transform="rotate(-90 315.8 123.4)">Battery-Souce</text>
<text x="330.7" y="122.5">100uF/25V</text>
<text x="339.6" y="122.6" transform="rotate(-90 339.6 122.6)">1</text>
<text x="340.7" y="120.1" transform="rotate(-90 340.7 120.1)">GND</text>
<text x="66" y="126.1">RXD0</text>
<text x="73.6" y="129.8">R3</text>
<text x="80" y="126.1">TXD</text>
<text x="89.9" y="130.9" transform="rotate(-90 89.9 130.9)">3</text>
<text x="143.5" y="127.4">SENSOR_VN 5</text>
<text x="155.5" y="127.4">5</text>
<text x="158" y="128.5">SENSOR_VN</text>
<text x="172.7" y="128.5">RXD0/IO3</text>
<text x="179" y="131">IO4</text>
<text x="182.8" y="127.4">34</text>
<text x="182.8" y="129.9">26</text>
<text x="193" y="127.4">RXD0</text>
<text x="194.8" y="129.9">IO4</text>
<text x="261.6" y="127.2">GND</text>
<text x="327.9" y="128.4">GND</text>
<text x="337.8" y="129.4">GND</text>
<text x="10.3" y="135.9">C</text>
<text x="58.4" y="136.3">DTR</text>
<text x="67.1" y="134.8">10k(5%)</text>
<text x="80.6" y="136.3">1</text>
<text x="93.7" y="136.2">Q1</text>
<text x="177.8" y="136.1">IO12</text>
<text x="179" y="133.6">IO5</text>
<text x="182.8" y="132.5">29</text>
<text x="182.8" y="135">14</text>
<text x="182.8" y="137.5">16</text>
<text x="193.6" y="137.5">IO13</text>
<text x="193.6" y="135">IO12</text>
<text x="194.8" y="132.5">IO5</text>
<text x="201.1" y="134.8">2k(5%)</text>
<text x="206.6" y="132.1" transform="rotate(-90 206.6 132.1)">R11</text>
<text x="408.2" y="135.9">C</text>
<text x="69.8" y="139.9">R4</text>
<text x="89.9" y="143.6" transform="rotate(-90 89.9 143.6)">2</text>
<text x="93.7" y="138.5">BC847</text>
<text x="177.8" y="138.7">IO13</text>
<text x="177.8" y="141.2">IO14</text>
<text x="177.8" y="143.7">IO15</text>
<text x="182.8" y="140.1">13</text>
<text x="182.8" y="142.6">23</text>
<text x="193.6" y="142.6">IO15</text>
<text x="193.6" y="140.1">IO14</text>
<text x="211.3" y="138.9">D6</text>
<text x="211.3" y="141.2">LED</text>
<text x="251" y="142.6">USB_C_Receptacle_USB2.0_16P</text>
<text x="264.9" y="140.1">J3</text>
<text x="177.8" y="146.3">IO16</text>
<text x="177.8" y="148.8">IO17</text>
<text x="182.8" y="145.2">27</text>
<text x="182.8" y="147.7">28</text>
<text x="193.6" y="147.7">IO17</text>
<text x="193.6" y="145.2">IO16</text>
<text x="270.1" y="148.2">VBUS</text>
<text x="277.5" y="147.1">A4</text>
<text x="281.3" y="147.1">VBUS</text>
<text x="89.9" y="153.7" transform="rotate(-90 89.9 153.7)">2</text>
<text x="154.9" y="150.2">21</text>
<text x="154.9" y="152.8">22</text>
<text x="154.9" y="155.3">17</text>
<text x="158" y="151.4">SDO/SD0</text>
<text x="158" y="153.9">SDI/SD1</text>
<text x="177.8" y="151.4">IO18</text>
<text x="177.8" y="153.9">IO19</text>
<text x="182.8" y="150.2">30</text>
<text x="182.8" y="152.8">31</text>
<text x="182.8" y="155.3">33</text>
<text x="193.6" y="150.2">IO18</text>
<text x="193.6" y="152.8">IO19</text>
<text x="193.6" y="155.3">IO21</text>
<text x="206.4" y="150.7">GND</text>
<text x="271.3" y="153.3">CC1</text>
<text x="271.3" y="155.8">CC2</text>
<text x="277.4" y="154.7">B5</text>
<text x="277.5" y="152.1">A5</text>
<text x="282.9" y="151.2">5.1K</text>
<text x="284" y="153.3">R6</text>
<text x="294.2" y="154.3" transform="rotate(-90 294.2 154.3)">GND</text>
<text x="334.9" y="150.8">+5V</text>
<text x="58.4" y="159.1">RTS</text>
<text x="67.1" y="157.7">10k(5%)</text>
<text x="80.6" y="159.1">1</text>
<text x="93.7" y="161.4">BC847</text>
<text x="93.7" y="159.1">Q2</text>
<text x="154.9" y="157.9">18</text>
<text x="154.9" y="160.4">20</text>
<text x="158" y="156.4">SHD/SD2</text>
<text x="158" y="159">SWP/SD3</text>
<text x="158" y="161.5">SCK/CLK</text>
<text x="177.8" y="156.4">IO21</text>
<text x="177.8" y="159">IO22</text>
<text x="177.8" y="161.5">IO23</text>
<text x="182.8" y="157.9">36</text>
<text x="182.8" y="160.4">37</text>
<text x="193.6" y="160.4">IO23</text>
<text x="193.6" y="157.9">IO22</text>
<text x="272.2" y="160.9">D-</text>
<text x="277.5" y="159.8">A7</text>
<text x="283.1" y="158.1">5.1K</text>
<text x="283.8" y="156.1">R8</text>
<text x="284.6" y="159.8">USB_DN</text>
<text x="294.2" y="156.8" transform="rotate(-90 294.2 156.8)">GND</text>
<text x="324.4" y="161.7">IO17</text>
<text x="329.5" y="161.7">4</text>
<text x="336.3" y="156.3" transform="rotate(-90 336.3 156.3)">1</text>
<text x="337.4" y="160.9" transform="rotate(-90 337.4 160.9)">VDD</text>
<text x="342.2" y="161.7">2</text>
<text x="343" y="158.9">WS2812B</text>
<text x="345.5" y="156.4">D11</text>
<text x="55.9" y="166.7">Auto</text>
<text x="61.2" y="166.7">program</text>
<text x="69.8" y="162.8">R5</text>
<text x="89.9" y="166.4" transform="rotate(-90 89.9 166.4)">3</text>
<text x="154.9" y="162.9">19</text>
<text x="158" y="164.1">SCS/CMD</text>
<text x="177.8" y="164.1">IO25</text>
<text x="177.8" y="166.6">IO26</text>
<text x="182.8" y="162.9">10</text>
<text x="182.8" y="165.5">11</text>
<text x="193.6" y="165.5">IO26</text>
<text x="193.6" y="162.9">IO25</text>
<text x="272.2" y="163.4">D-</text>
<text x="272.2" y="166">D+</text>
<text x="277.4" y="162.3">B7</text>
<text x="277.4" y="167.4">B6</text>
<text x="277.5" y="164.8">A6</text>
<text x="285.1" y="167.4">USB_DP</text>
<text x="331.7" y="162.8">DIN</text>
<text x="336.3" y="162.8">DOUT</text>
<text x="337.4" y="166.8" transform="rotate(-90 337.4 166.8)">VSS</text>
<text x="55.9" y="168.7">DTR RTS--&gt;EN</text>
<text x="57.1" y="170.8">1</text>
<text x="57.1" y="172.8">0</text>
<text x="59.4" y="170.8">1</text>
<text x="59.4" y="172.8">0</text>
<text x="61.8" y="170.8">1</text>
<text x="61.8" y="172.8">1</text>
<text x="64.2" y="170.8">1</text>
<text x="64.2" y="172.8">1</text>
<text x="72.4" y="168.7">IO0</text>
<text x="92.7" y="169.3">IO0</text>
<text x="177.8" y="169.1">IO27</text>
<text x="177.8" y="171.7">IO32</text>
<text x="182.8" y="168">12</text>
<text x="183.4" y="170.6">8</text>
<text x="183.4" y="173.1">9</text>
<text x="193.6" y="173.1">IO33</text>
<text x="193.6" y="170.6">IO32</text>
<text x="193.6" y="168">IO27</text>
<text x="272.2" y="168.5">D+</text>
<text x="336.3" y="169" transform="rotate(-90 336.3 169)">3</text>
<text x="57.1" y="174.9">1</text>
<text x="57.1" y="176.9">0</text>
<text x="59.4" y="174.9">0</text>
<text x="59.4" y="176.9">1</text>
<text x="61.8" y="174.9">0</text>
<text x="61.8" y="176.9">1</text>
<text x="64.2" y="174.9">1</text>
<text x="64.2" y="176.9">0</text>
<text x="177.8" y="174.2">IO33</text>
<text x="177.8" y="176.8">IO34</text>
<text x="177.8" y="179.3">IO35</text>
<text x="183.4" y="175.6">6</text>
<text x="183.4" y="178.2">7</text>
<text x="193.6" y="178.2">IO35</text>
<text x="193.6" y="175.6">IO34</text>
<text x="259.3" y="179.3" transform="rotate(-90 259.3 179.3)">SHIELD</text>
<text x="266.9" y="179.3" transform="rotate(-90 266.9 179.3)">GND</text>
<text x="270" y="176.1">SBU1</text>
<text x="270" y="178.7">SBU2</text>
<text x="277.4" y="177.5">B8</text>
<text x="277.5" y="175">A8</text>
<text x="334.5" y="175.7">GND</text>
<text x="10.3" y="185.9">D</text>
<text x="169.9" y="185.5" transform="rotate(-90 169.9 185.5)">1</text>
<text x="171" y="183" transform="rotate(-90 171 183)">GND</text>
<text x="258.2" y="184.2" transform="rotate(-90 258.2 184.2)">S1</text>
<text x="265.8" y="184.1" transform="rotate(-90 265.8 184.1)">A1</text>
<text x="408.2" y="185.9">D</text>
<text x="169.9" y="191.1" transform="rotate(-90 169.9 191.1)">GND</text>
<text x="256.5" y="190.7">GND</text>
<text x="264.2" y="190.7">GND</text>
<text x="190.5" y="197.1">DHT22</text>
<text x="229.2" y="197.7">MQ135</text>
<text x="258.5" y="198.3">Capacitive</text>
<text x="269.4" y="198.3">Soil</text>
<text x="274.2" y="198.3">Moisture</text>
<text x="283.4" y="198.3">Sensor</text>
<text x="311.5" y="203.2">H1</text>
<text x="184.2" y="208">IO4</text>
<text x="190.9" y="205.7" transform="rotate(-90 190.9 205.7)">VDD33</text>
<text x="192.3" y="205.5">1</text>
<text x="192.3" y="208">2</text>
<text x="198" y="207.9">J5</text>
<text x="215.2" y="206.7">IO14</text>
<text x="225.4" y="206.1">10K</text>
<text x="233.2" y="206.1" transform="rotate(-90 233.2 206.1)">+5V</text>
<text x="237.9" y="204.2">1</text>
<text x="237.9" y="206.8">2</text>
<text x="237.9" y="209.3">3</text>
<text x="242.8" y="206.6">J11</text>
<text x="267.1" y="208.3" transform="rotate(-90 267.1 208.3)">VDD33</text>
<text x="268.5" y="208">1</text>
<text x="311.3" y="208.5">H2</text>
<text x="311.5" y="205.7">MountingHole</text>
<text x="192.3" y="210.6">3</text>
<text x="193.2" y="213">GND</text>
<text x="223.9" y="212.5" transform="rotate(-90 223.9 212.5)">20K</text>
<text x="229.3" y="210.4">GND</text>
<text x="259" y="210.6">IO33</text>
<text x="268.5" y="210.6">2</text>
<text x="268.5" y="213.1">3</text>
<text x="269.4" y="215.5">GND</text>
<text x="273.7" y="210.4">J12</text>
<text x="311.3" y="211">MountingHole</text>
<text x="67.5" y="219.4">+12V</text>
<text x="106.6" y="219.4">+12V</text>
<text x="147" y="219.4">+12V</text>
<text x="222.8" y="219.3">GND</text>
<text x="72.9" y="227">D8</text>
<text x="78.4" y="226.2">1</text>
<text x="83.8" y="227.3">J1</text>
<text x="112" y="227">D5</text>
<text x="117.5" y="226.2">1</text>
<text x="122.9" y="227.3">J2</text>
<text x="152.4" y="227">D9</text>
<text x="157.9" y="226.2">1</text>
<text x="163.6" y="227.3">J4</text>
<text x="189.9" y="226.9">BH1750</text>
<text x="228" y="226.9">DS18B20</text>
<text x="69.8" y="233.8" transform="rotate(-90 69.8 233.8)">3</text>
<text x="72.9" y="229.5">SS14</text>
<text x="78.4" y="228.7">2</text>
<text x="83.8" y="229.8">RELAY</text>
<text x="109" y="233.8" transform="rotate(-90 109 233.8)">3</text>
<text x="112" y="229.5">SS14</text>
<text x="117.5" y="228.7">2</text>
<text x="122.9" y="229.8">RELAY</text>
<text x="149.4" y="233.8" transform="rotate(-90 149.4 233.8)">3</text>
<text x="152.4" y="229.5">SS14</text>
<text x="157.9" y="228.7">2</text>
<text x="163.6" y="229.8">RELAY</text>
<text x="10.3" y="235.9">E</text>
<text x="49" y="236.6">IO21</text>
<text x="58.6" y="235.9">2K</text>
<text x="64.6" y="236.6">1</text>
<text x="73.4" y="239">BC847</text>
<text x="73.4" y="236.4">Q3</text>
<text x="88.2" y="236.6">IO19</text>
<text x="97.7" y="235.9">2K</text>
<text x="103.8" y="236.6">1</text>
<text x="112.5" y="239">BC847</text>
<text x="112.5" y="236.4">Q4</text>
<text x="128.5" y="236.6">IO18</text>
<text x="138.1" y="235.9">2K</text>
<text x="144.1" y="236.6">1</text>
<text x="152.9" y="239">BC847</text>
<text x="152.9" y="236.4">Q5</text>
<text x="182.8" y="239.8">IO26</text>
<text x="182.8" y="237.2">IO25</text>
<text x="191.9" y="234.9" transform="rotate(-90 191.9 234.9)">VDD33</text>
<text x="193.3" y="234.7">1</text>
<text x="193.3" y="237.2">2</text>
<text x="193.3" y="239.8">3</text>
<text x="199" y="238.4">J13</text>
<text x="220.9" y="236.6">IO32</text>
<text x="231.8" y="234.3" transform="rotate(-90 231.8 234.3)">VDD33</text>
<text x="233.2" y="234.1">1</text>
<text x="233.2" y="236.6">2</text>
<text x="233.2" y="239.1">3</text>
<text x="238.9" y="236.4">J7</text>
<text x="268.1" y="237.4" transform="rotate(-90 268.1 237.4)">PT100</text>
<text x="268.2" y="239.6">J6</text>
<text x="408.3" y="235.9">E</text>
<text x="55.2" y="243.2" transform="rotate(-90 55.2 243.2)">390K</text>
<text x="69.8" y="241.4" transform="rotate(-90 69.8 241.4)">2</text>
<text x="94.3" y="243.2" transform="rotate(-90 94.3 243.2)">390K</text>
<text x="109" y="241.4" transform="rotate(-90 109 241.4)">2</text>
<text x="134.7" y="243.2" transform="rotate(-90 134.7 243.2)">390K</text>
<text x="149.4" y="241.4" transform="rotate(-90 149.4 241.4)">2</text>
<text x="193.3" y="242.3">4</text>
<text x="194.2" y="244.7">GND</text>
<text x="226.3" y="241.6" transform="rotate(-90 226.3 241.6)">4.7K</text>
<text x="230.5" y="244.1">GND</text>
<text x="254.7" y="244.2">VDD33</text>
<text x="261" y="243.6">100E</text>
<text x="264" y="242.2">MQ135</text>
<text x="271.9" y="243.3" transform="rotate(-90 271.9 243.3)">2</text>
<text x="274.4" y="243.3" transform="rotate(-90 274.4 243.3)">1</text>
<text x="282.3" y="245.3">GND</text>
<text x="54.1" y="249.1">GND</text>
<text x="68.1" y="247.9">GND</text>
<text x="93.2" y="249.1">GND</text>
<text x="107.2" y="247.9">GND</text>
<text x="133.6" y="249.1">GND</text>
<text x="147.6" y="247.9">GND</text>
<text x="226.9" y="248.2" transform="rotate(-90 226.9 248.2)">VDD33</text>
<text x="279.8" y="249.1">GND</text>
<text x="271.7" y="255.8">100nF</text>
<text x="273.4" y="254">C3</text>
<text x="10.3" y="285.9">F</text>
<text x="35" y="286.9">1</text>
<text x="85" y="286.9">2</text>
<text x="135" y="286.9">3</text>
<text x="185" y="286.9">4</text>
<text x="235" y="286.9">5</text>
<text x="285" y="286.9">6</text>
<text x="335" y="286.9">7</text>
<text x="385" y="286.9">8</text>
<text x="408.3" y="285.9">F</text>
</g>
<g font-size="1.4">
<text x="225.7" y="207.7">R17</text>
<text x="225.5" y="212.2" transform="rotate(-90 225.5 212.2)">R18</text>
<text x="58.3" y="237.6">R10</text>
<text x="97.5" y="237.6">R14</text>
<text x="137.8" y="237.6">R16</text>
<text x="56.9" y="241.8" transform="rotate(-90 56.9 241.8)">R9</text>
<text x="96" y="242.3" transform="rotate(-90 96 242.3)">R13</text>
<text x="136.4" y="242.3" transform="rotate(-90 136.4 242.3)">R15</text>
<text x="227.9" y="241" transform="rotate(-90 227.9 241)">R19</text>
<text x="261.9" y="245.2">R12</text>
</g>
<text font-size="1.1" x="337.5" y="166.7">RGB</text>
</svg>
